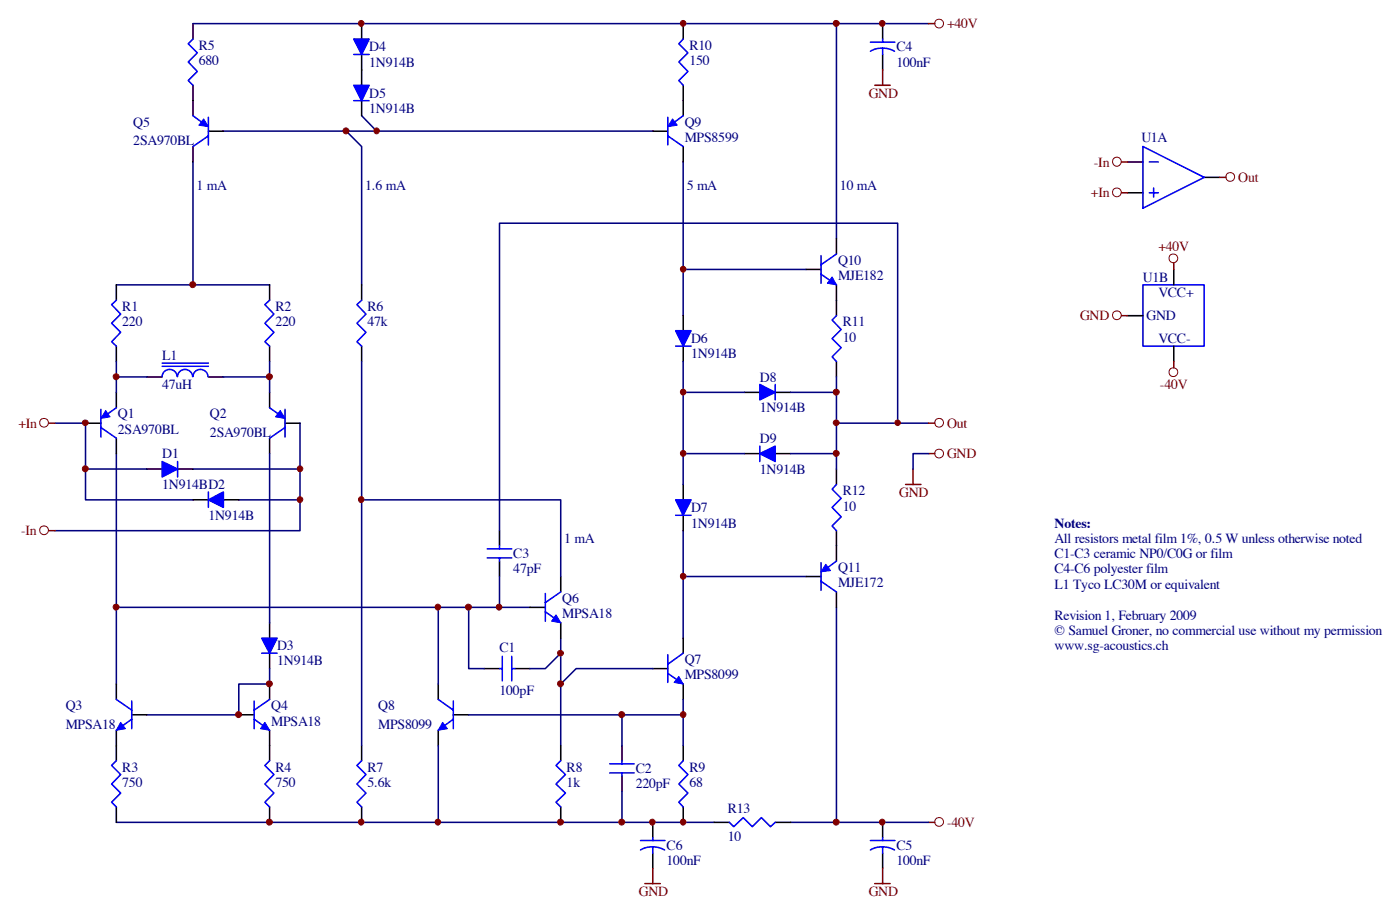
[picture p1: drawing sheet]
<svg xmlns="http://www.w3.org/2000/svg" width="150mm" height="98mm" viewBox="0 0 150 98" stroke-linecap="round" stroke-linejoin="round" font-family="sans-serif">
<g fill="none" stroke="#000080" stroke-width=".16">
<path d="M20.7 2.5h78.8M20.7 17.3v13.2M23.9 14h46.1M37.1 14l1.7 1.7v14.8M38.8 12.4l1.6 1.6M73.2 17.3v16.5M89.6 2.5v23.1M12.5 30.5h16.4M12.5 38.7v3.3M28.9 38.7v3.3M38.8 38.7v41.2M73.2 38.7v13.2"/>
<path d="M73.2 28.9h13.2M5.9 45.3h3.3v8.2h11.5M9.2 50.2h6.5M12.5 48.6v24.7M12.5 40.4h3.2M20.7 50.2h11.5M23.9 40.4h5M28.9 48.6v18.1M32.2 45.3v8.2h-6.6M32.2 53.5v3.3h-26.3M38.8 53.5h21.3v8.3M73.2 56.8v11.6"/>
<path d="M73.2 48.6h6.6M73.2 42h6.6M84.7 48.6h4.9M84.7 42h4.9M89.6 40.4v9.8M89.6 45.3h9.9M96.2 45.3v-21.4h-42.7v32.9M99.5 48.6h-1.6v1.6M12.5 65.1h44.3M28.9 71.6v1.7h-3.3v3.3h-9.9M47 65.1v8.2M47 79.9v8.2"/>
<path d="M50.2 65.1v6.5h1.7M50.2 76.6h23M53.5 61.8v3.3M60.1 70l-1.7 1.6h-1.6M60.1 68.4v11.5M66.7 76.6v3.3M70 71.6h-8.3l-1.6 1.7M73.2 74.9v5M73.2 61.8h13.2M89.6 65.1v23M12.5 88.1h64M66.7 84.8v3.3"/>
<path d="M84.7 88.1h14.8"/>
</g>
<g fill="none" stroke="#800000" stroke-width=".16">
<path d="M93.7 9.1h1.7M94.6 7.5v1.6M99.5 2.5h.7M120.2 17.3h.6M130.7 19h.7M120.2 20.6h.6M120.2 33.8h.6M125.8 28.2v.7M125.8 38.7v.7M5.2 45.3h.7M5.2 56.8h.7M97.1 51.9h1.6"/>
<path d="M97.9 50.2v1.7M99.5 45.3h.7M99.5 48.6h.7M69.1 94.6h1.7M70 93v1.6M93.7 94.6h1.7M94.6 93v1.6M99.5 88.1h.7"/>
</g>
<g fill="none" stroke="#800000" stroke-width=".11">
<circle cx="100.6" cy="2.5" r=".47"/>
<circle cx="119.7" cy="17.3" r=".48"/>
<circle cx="131.8" cy="19" r=".47"/>
<circle cx="119.7" cy="20.6" r=".47"/>
<circle cx="119.7" cy="33.8" r=".47"/>
<circle cx="125.7" cy="27.7" r=".47"/>
<circle cx="125.7" cy="39.9" r=".47"/>
<circle cx="4.7" cy="45.3" r=".47"/>
<circle cx="4.7" cy="56.8" r=".47"/>
<circle cx="100.6" cy="45.3" r=".47"/>
<circle cx="100.6" cy="48.6" r=".47"/>
<circle cx="100.6" cy="88" r=".47"/>
</g>
<g fill="none" stroke="#000" stroke-width=".16">
<path d="M20.7 2.5v1.7M20.7 9.1v3.3M20.7 15.7v1.6M22.3 14h1.6M38.8 2.5v1.7M38.8 5.8v3.3M38.8 10.8v1.6M70 14h1.6M73.2 2.5v1.7M73.2 9.1v3.3M73.2 15.7v1.6M94.6 2.5v1.7"/>
<path d="M94.6 5.8v1.7M120.8 17.3h1.7M129.1 19h1.6M12.5 30.5v1.7M12.5 37.1v1.6M28.9 30.5v1.7M28.9 37.1v1.6M38.8 30.5v1.7M38.8 37.1v1.6M73.2 33.8v1.6M73.2 37.1v1.6M86.4 28.9h1.6"/>
<path d="M89.6 25.6v1.6M89.6 30.5v3.3M89.6 38.7v1.7M120.8 20.6h1.7M120.8 33.8h1.7M125.8 28.9v1.6M125.8 37.1v1.6M9.2 45.3h1.6M12.5 42v1.7M12.5 46.9v1.7M15.7 50.2h1.7M15.7 40.4h1.7"/>
<path d="M19 50.2h1.7M20.7 53.5h1.6M22.3 40.4h1.6M23.9 53.5h1.7M28.9 42v1.7M28.9 46.9v1.7M30.5 45.3h1.7M53.5 56.8v1.7M73.2 51.9v1.6M73.2 55.2v1.6M79.8 42h1.6M79.8 48.6h1.6"/>
<path d="M83.1 42h1.6M83.1 48.6h1.6M89.6 50.2v1.7M89.6 56.8v3.3M12.5 73.3v1.6M12.5 78.2v3.3M14.1 76.6h1.6M25.6 76.6h1.6M28.9 66.7v1.7M28.9 70v1.6M28.9 73.3v1.6M28.9 78.2v3.3"/>
<path d="M38.8 79.9v1.6M47 73.3v1.6M47 78.2v1.7M48.6 76.6h1.6M51.9 71.6h1.6M53.5 60.1v1.7M55.2 71.6h1.6M56.8 65.1h1.6M60.1 61.8v1.6M60.1 66.7v1.7M60.1 79.9v1.6M66.7 79.9v1.6"/>
<path d="M70 71.6h1.6M73.2 68.4v1.6M73.2 73.3v1.6M73.2 79.9v1.6M86.4 61.8h1.6M89.6 63.4v1.7M12.5 86.4v1.7M28.9 86.4v1.7M38.8 86.4v1.7M60.1 86.4v1.7M66.7 83.1v1.7M70 88.1v1.6"/>
<path d="M70 91.4v1.6M73.2 86.4v1.7M76.5 88.1h1.7M83.1 88.1h1.6M94.6 88.1v1.6M94.6 91.4v1.6"/>
</g>
<g fill="none" stroke="#00f" stroke-width=".16">
<path d="M20.7 4.2l-.5 .5 .9 1-.9 .9 .9 1.1-.9 .9 .5 .5M20.7 12.4l1.1 .8M22.3 12.6v2.9M22.3 14.6l-1.6 1.1M37.9 5.8h1.7M37.9 10.8h1.7M71.6 12.6v2.9M71.6 14.6l1.6 1.1M73.2 4.2l-.4 .5 .9 1-.9 .9 .9 1.1-.9 .9 .4 .5M73.2 12.4l-1.1 .8M93.3 5.5a2.63 2.63 0 0 1 2.6 0M93.3 4.5h2.6"/>
<path d="M94.6 4.2v.3M94.6 5.2v.6M122.5 15.7l6.6 3.3-6.6 3.3zM123.2 17.3h.9M12.5 32.2l-.5 .4 .9 1-.9 1 .9 1-.9 1 .5 .5M17.4 39.2h4.9M17.4 38.9h4.9M28.9 32.2l-.5 .4 1 1-1 1 1 1-1 1 .5 .5M38.8 32.2l-.6 .4 1 1-1 1 1 1-1 1 .6 .5M72.4 37.1h1.7M88 27.4v2.9M88 29.4l1.6 1.1"/>
<path d="M89.6 33.8l-.4 .5 1 1-1 1 1 .9-1 1 .4 .5M89.6 27.2l-1.6 1.2M122.5 30.5h6.6v6.6h-6.6zM123.2 20.6h.9M123.6 20.1v1M10.8 43.8v3M10.8 45.8l1.7 1.1M12.5 43.7l-1.2 .8M17.4 40.3a.81 .81 0 0 1 .8-.7 .81 .81 0 0 1 .8 .7M19 40.3a.81 .81 0 0 1 .8-.7 .81 .81 0 0 1 .8 .7M19 49.4v1.7M20.7 40.3a.81 .81 0 0 1 .8-.7 .81 .81 0 0 1 .8 .7"/>
<path d="M22.3 52.7v1.6M28.9 43.7l1.1 .8M30.5 43.8v3M30.5 45.8l-1.6 1.1M52.2 59.8h2.6M52.2 58.8h2.6M53.5 58.5v.3M53.5 59.8v.3M72.4 55.2h1.7M81.4 47.8v1.6M83.1 41.2v1.6M89.6 51.9l-.4 .5 1 1-1 .9 1 1.1-1 .9 .4 .5"/>
<path d="M12.5 74.9l1.6 1.2M14.1 77l-1.6 1.2M14.1 75.1v3M27.2 77l1.7 1.2M27.2 75.1v3M28 70h1.7M28.9 74.9l-1.7 1.2M47 74.9l1.6 1.2M48.6 77l-1.6 1.2M48.6 75.1v3M53.5 71.6h.3M53.8 70.3v2.6"/>
<path d="M54.8 70.3v2.6M54.8 71.6h.4M58.4 65.5l1.7 1.2M58.4 63.6v2.9M60.1 63.4l-1.7 1.1M71.6 70.1v3M71.6 72.1l1.6 1.2M73.2 70l-1.6 1.2M88 60.3v2.9M88 62.3l1.6 1.1M89.6 60.1l-1.1 .9M12.5 81.5l-.5 .5 .9 1-.9 1 .9 1-.9 .9 .5 .5"/>
<path d="M28.9 81.5l-.5 .5 1 1-1 1 1 1-1 .9 .5 .5M38.8 81.5l-.6 .5 1 1-1 1 1 1-1 .9 .6 .5M60.1 81.5l-.5 .5 1 1-1 1 1 1-1 .9 .5 .5M65.3 82.8h2.7M65.3 81.8h2.7M66.7 81.5v.3M66.7 82.8v.3M68.6 91a2.63 2.63 0 0 1 2.6 0M68.6 90h2.7M70 89.7v.3M70 90.7v.7M73.2 81.5l-.4 .5 .9 1-.9 1 .9 1-.9 .9 .4 .5"/>
<path d="M78.2 88.1l.4 .5 1.1-1 .9 1 1-1 1 1 .5-.5M93.3 91a2.63 2.63 0 0 1 2.6 0M93.3 90h2.6M94.6 89.7v.3M94.6 90.7v.7"/>
</g>
<g fill="#00f" stroke="#00f" stroke-width=".16">
<path d="M81.4 41.2l1.7 .8-1.7 .8z"/>
<path d="M81.4 48.6l1.7-.8v1.6z"/>
<path d="M17.4 49.4l1.6 .8-1.6 .9z"/>
<path d="M22.3 53.5l1.6-.8v1.6z"/>
<path d="M37.9 4.2h1.7l-.8 1.6z"/>
<path d="M37.9 9.1h1.7l-.8 1.7z"/>
<path d="M72.4 35.4h1.7l-.9 1.7z"/>
<path d="M72.4 53.5h1.7l-.9 1.7z"/>
<path d="M28 68.4h1.7l-.8 1.6z"/>
</g>
<g fill="#00f" stroke="#00f" stroke-width=".11">
<path d="M11.3 44l.5 .7-1 .1z"/>
<path d="M30 44l.5 .8-1-.1z"/>
<path d="M72.1 12.7l.5 .7-1 .2z"/>
<path d="M59.6 65.9l.5 .8-1-.2z"/>
<path d="M72.8 72.5l.4 .8-1-.2z"/>
<path d="M88.5 60.4l.5 .7-1 .1z"/>
<path d="M89.2 29.7l.4 .8-.9-.2z"/>
<path d="M47.4 77.4l.5 .7-.9 .1z"/>
<path d="M12.9 77.4l.5 .7-.9 .1z"/>
<path d="M28.4 77.4l.5 .8-1-.1z"/>
<path d="M21.8 12.7l.5 .9-1-.2z"/>
</g>
<g fill="#800000" stroke="#800000" stroke-width=".11">
<circle cx="89.6" cy="45.3" r=".31"/>
<circle cx="94.5" cy="88.1" r=".31"/>
<circle cx="73.2" cy="28.8" r=".31"/>
<circle cx="89.6" cy="88.1" r=".32"/>
<circle cx="73.2" cy="61.7" r=".31"/>
<circle cx="89.6" cy="48.6" r=".32"/>
<circle cx="73.2" cy="48.6" r=".31"/>
<circle cx="73.2" cy="42" r=".31"/>
<circle cx="89.6" cy="42" r=".32"/>
<circle cx="73.2" cy="76.5" r=".31"/>
<circle cx="66.6" cy="76.5" r=".32"/>
<circle cx="96.2" cy="45.3" r=".3"/>
<circle cx="89.6" cy="2.5" r=".32"/>
<circle cx="94.5" cy="2.5" r=".31"/>
<circle cx="73.2" cy="2.5" r=".31"/>
<circle cx="40.4" cy="14" r=".31"/>
<circle cx="37.1" cy="14" r=".32"/>
<circle cx="12.4" cy="65" r=".32"/>
<circle cx="9.2" cy="45.3" r=".31"/>
<circle cx="32.1" cy="53.5" r=".31"/>
<circle cx="32.1" cy="50.2" r=".31"/>
<circle cx="9.1" cy="50.2" r=".32"/>
<circle cx="38.7" cy="2.5" r=".31"/>
<circle cx="20.7" cy="30.5" r=".32"/>
<circle cx="38.7" cy="53.5" r=".31"/>
<circle cx="46.9" cy="65" r=".31"/>
<circle cx="60.1" cy="70" r=".31"/>
<circle cx="60.1" cy="73.2" r=".32"/>
<circle cx="12.4" cy="40.3" r=".32"/>
<circle cx="28.9" cy="40.3" r=".32"/>
<circle cx="25.6" cy="76.5" r=".32"/>
<circle cx="28.9" cy="73.2" r=".32"/>
<circle cx="53.5" cy="65" r=".31"/>
<circle cx="50.2" cy="65" r=".32"/>
<circle cx="69.9" cy="88.1" r=".31"/>
<circle cx="73.2" cy="88.1" r=".31"/>
<circle cx="28.9" cy="88.1" r=".32"/>
<circle cx="60.1" cy="88.1" r=".32"/>
<circle cx="38.7" cy="88.1" r=".31"/>
<circle cx="46.9" cy="88.1" r=".31"/>
<circle cx="66.6" cy="88.1" r=".32"/>
</g>
<g font-size="1.5" fill="#000080">
<text x="21.3" y="5.3">R5</text>
<text x="39.6" y="5.5">D4</text>
<text x="73.9" y="5.3">R10</text>
<text x="96.1" y="5.5">C4</text>
<text x="21.3" y="7">680</text>
<text x="39.6" y="7.1">1N914B</text>
<text x="39.6" y="10.4">D5</text>
<text x="73.9" y="7">150</text>
<text x="96.1" y="7.1">100nF</text>
<text x="14.3" y="13.6">Q5</text>
<text x="14.3" y="15.5">2SA970BL</text>
<text x="39.6" y="12.1">1N914B</text>
<text x="73.4" y="13.6">Q9</text>
<text x="73.4" y="15.2">MPS8599</text>
<text x="122.3" y="15.2">U1A</text>
<text x="21.1" y="20.3">1 mA</text>
<text x="39.1" y="20.3">1.6 mA</text>
<text x="73.6" y="20.3">5 mA</text>
<text x="90" y="20.3">10 mA</text>
<text x="89.8" y="28.4">Q10</text>
<text x="13.1" y="33.3">R1</text>
<text x="13.1" y="35">220</text>
<text x="29.5" y="33.3">R2</text>
<text x="29.5" y="35">220</text>
<text x="39.4" y="33.3">R6</text>
<text x="39.4" y="35">47k</text>
<text x="89.8" y="30">MJE182</text>
<text x="90.3" y="35">R11</text>
<text x="122.5" y="30.2">U1B</text>
<text x="122.9" y="34.3">GND</text>
<text x="124.1" y="31.8">VCC+</text>
<text x="17.4" y="38.6">L1</text>
<text x="17.4" y="41.7">47uH</text>
<text x="74.1" y="36.7">D6</text>
<text x="74.1" y="38.4">1N914B</text>
<text x="81.4" y="40.9">D8</text>
<text x="90.3" y="36.6">10</text>
<text x="124.1" y="36.7">VCC-</text>
<text x="12.6" y="44.8">Q1</text>
<text x="12.6" y="46.5">2SA970BL</text>
<text x="22.5" y="44.8">Q2</text>
<text x="22.5" y="46.8">2SA970BL</text>
<text x="81.4" y="44.1">1N914B</text>
<text x="81.4" y="47.4">D9</text>
<text x="17.4" y="49.1">D1</text>
<text x="17.4" y="52.4">1N914BD2</text>
<text x="81.4" y="50.7">1N914B</text>
<text x="90.3" y="53">R12</text>
<text x="22.3" y="55.7">1N914B</text>
<text x="55" y="59.8">C3</text>
<text x="60.5" y="58.2">1 mA</text>
<text x="74.1" y="54.9">D7</text>
<text x="74.1" y="56.5">1N914B</text>
<text x="90.3" y="54.7">10</text>
<text x="113" y="56.5">Notes:</text>
<text x="113" y="58.2">All resistors metal film 1%, 0.5 W unless otherwise noted</text>
<text x="113" y="59.8">C1-C3 ceramic NP0/C0G or film</text>
<text x="55" y="61.4">47pF</text>
<text x="60.3" y="64.5">Q6</text>
<text x="89.8" y="61.2">Q11</text>
<text x="89.8" y="62.9">MJE172</text>
<text x="113" y="63.1">L1 Tyco LC30M or equivalent</text>
<text x="113" y="61.4">C4-C6 polyester film</text>
<text x="29.7" y="69.7">D3</text>
<text x="29.7" y="71.3">1N914B</text>
<text x="53.5" y="69.8">C1</text>
<text x="60.3" y="66.2">MPSA18</text>
<text x="73.4" y="71.2">Q7</text>
<text x="113" y="66.4">Revision 1, February 2009</text>
<text x="113" y="68">© Samuel Groner, no commercial use without my permission</text>
<text x="113" y="69.7">www.sg-acoustics.ch</text>
<text x="7" y="76.1">Q3</text>
<text x="29.1" y="76.1">Q4</text>
<text x="29.1" y="77.7">MPSA18</text>
<text x="40.5" y="76.1">Q8</text>
<text x="53.5" y="74.4">100pF</text>
<text x="73.4" y="72.8">MPS8099</text>
<text x="7" y="78.1">MPSA18</text>
<text x="13.1" y="82.7">R3</text>
<text x="29.5" y="82.7">R4</text>
<text x="39.4" y="82.7">R7</text>
<text x="40.5" y="78.1">MPS8099</text>
<text x="60.7" y="82.7">R8</text>
<text x="68.1" y="82.8">C2</text>
<text x="73.9" y="82.7">R9</text>
<text x="13.1" y="84.3">750</text>
<text x="29.5" y="84.3">750</text>
<text x="39.4" y="84.3">5.6k</text>
<text x="60.7" y="84.3">1k</text>
<text x="68.1" y="84.4">220pF</text>
<text x="73.9" y="84.3">68</text>
<text x="78" y="87.1">R13</text>
<text x="71.4" y="91">C6</text>
<text x="71.4" y="92.7">100nF</text>
<text x="78" y="90">10</text>
<text x="96.1" y="91">C5</text>
<text x="96.1" y="92.7">100nF</text>
</g>
<g font-size="1.5" fill="#800000">
<text x="101.5" y="3">+40V</text>
<text x="93.1" y="10.4">GND</text>
<text x="117.2" y="17.9">-In</text>
<text x="116.9" y="21.1">+In</text>
<text x="132.7" y="19.5">Out</text>
<text x="124.1" y="26.9">+40V</text>
<text x="115.8" y="34.3">GND</text>
<text x="124.3" y="41.7">-40V</text>
<text x="2" y="45.8">+In</text>
<text x="101.5" y="45.8">Out</text>
<text x="96.4" y="53.2">GND</text>
<text x="101.5" y="49.1">GND</text>
<text x="2.3" y="57.3">-In</text>
<text x="101.5" y="88.6">-40V</text>
<text x="68.5" y="96">GND</text>
<text x="93.1" y="96">GND</text>
</g>
</svg>
